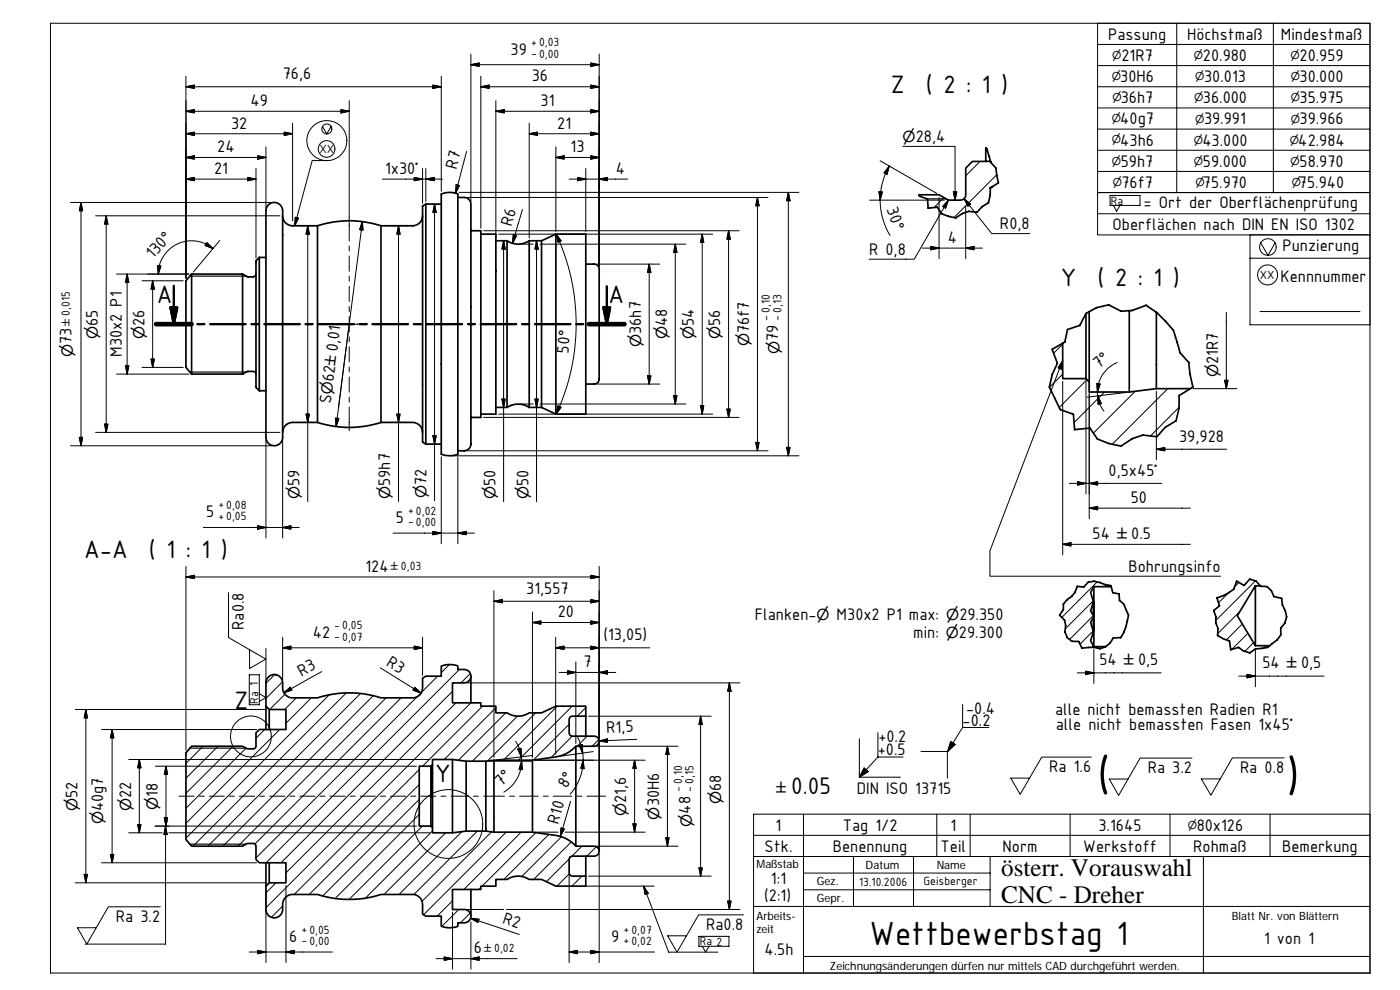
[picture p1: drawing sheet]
<svg xmlns="http://www.w3.org/2000/svg" width="420mm" height="297mm" viewBox="0 0 420 297" stroke-linecap="round" stroke-linejoin="round" font-family="sans-serif">
<g fill="none" stroke="#000" stroke-width=".51">
<path d="M132.4 58.2l2.5-.5 2.5 .5v78.1l-2.5 .5-2.5-.5zM137.4 59.2h1.9a2 2 0 0 1 2 2v72a2.04 2.04 0 0 1-2 2.1h-1.9M295.8 48.4v-4l.4 .3 1.1 3.7M297.3 48.4h-5.5l-2 2v8a1.61 1.61 0 0 1-1.6 1.6l-3.7-.1-2.7-1.5h-6l.2 .5 2.4 .8 .2 2.8 2.7-.3 1.3 1.9 2.1 .8 2.1 .5 2.1-1.3 1.9-.7 2.4 .3 1.5-1.7 1.9-1.1 .6-2.3v-2.2M297.3 48.4l1.6 2.1 .7 4.4-2.4 1.5M297.8 56l-.6 .4M77.8 77.2l-1 1.1v37.9l1 1M77.8 77.2v40M77.8 77.2h2M80.5 61.5a2.5 2.5 0 0 1 2.7-.6 2.5 2.5 0 0 1 1.6 2.3v68a2.51 2.51 0 0 1-2.5 2.5 2.51 2.51 0 0 1-2.5-2.5v-68l.1-.7zM84.8 64.7a2.96 2.96 0 0 0 3 3h7.5M95.3 67.7v59"/>
<path d="M114.3 67.7v59M126.8 64.7a2.96 2.96 0 0 1-3 3h-9.5a30.8 30.8 0 0 0-19 0M127.8 61.2l-1 .6v70.9l1 .5M127.8 61.2v72M127.8 61.2h4.6M141.3 69.2h3v56h-3M144.3 70.3h4.5v53.9h-4.5M148.8 72.2h3.4M152.2 72.2a5.9 5.9 0 0 0 6.6 0M152.2 72.2v50M158.8 72.2v50M158.8 72.2h3.7"/>
<path d="M162.5 72.2v50M166.8 70.3v53.9M166.8 70.3h9v53.9h-9M166.8 70.3l-4.3 1.9M175.8 79.2h2.5a1.52 1.52 0 0 1 1.5 1.6v32.9a1.52 1.52 0 0 1-1.5 1.5h-2.5M57.5 82.2l-1.7 2v26l1.7 2M57.5 82.2v30M57.5 82.2h15.3M72.8 82.2a3.6 3.6 0 0 0 3.6 .7l.4-.7M72.8 82.2v30M325.9 94.1v19.5M326.9 93.5l-1 .6-1.8 3.5-3.7 1.3-.8 3.7-.7 .4"/>
<path d="M326.9 93.5v21.1M338.9 93.2h.9l4.2-1.6 3 2.1M338.9 93.2l-2.5 .2-3.7-1.9-3.6 .8-2.2 1.2M338.9 93.2v24.4M347 93.7l3.6 3.6a9.7 9.7 0 0 1 2.6 5.3l.3 .8a6.7 6.7 0 0 0 2 4l1.3 1.4 .4 3.5 .8 3.8-4.1 2.6v3.7l-.9 3.8-3.3 2-2.5 2.8-4.2-.5-3.2 1.1-3.4 2.3-3.6-.8-3.4-1.4-2.3-3.3-4.6 .5-.4-4.6-3.9-1.4-3.3-6.8 .9-3.8 1.5-3.3-1.5-4.2 3.1-1.8M347 93.7v22.9M57.5 112.2h15.3M72.8 112.2a3.7 3.7 0 0 1 3.6-.7l.4 .7M77.8 117.2h2M318.9 103v10.6h7l1 1v3h12l8.1-1h10.2M95.3 126.7h-7.5a3 3 0 0 0-3 3M95.3 126.7a30.8 30.8 0 0 0 19 0"/>
<path d="M114.3 126.7h9.5a3 3 0 0 1 3 3M127.8 133.2h4.6M148.8 122.2h3.4a6.1 6.1 0 0 1 6.6 0M158.8 122.2h3.7M162.5 122.2l4.3 2M323.3 175.9l1.9 .2 1.4-1.4 1.7-.3 1.7 .4 1.6 .6 1.8 .3 .6 2.1 1.9 .4v.9a1.42 1.42 0 0 0 .9 1.8l.5 .4 .4 1a5.1 5.1 0 0 1 .3 5.2l-.7 2.2-.9 1.6-2.3 .1a5.9 5.9 0 0 1-2.3 2.6l-1.7 .6-1.8-.4-3.6 .3-.9-2a3.5 3.5 0 0 1-3.5-1.2 3.5 3.5 0 0 1-.5-3.7l-.3-1.5-1.5-1.5 1.1-1.7v-1.7l3.5-3.5zM328.3 176l-1 1.7 .8 2.8-.8 2.8 1 1.7-1 1.7 .8 2.8-.8 2.8 1 1.7h3.5M328.3 176h5.2M328.3 176v18M365.2 179.4l2.2-.8 2.9-1.8 .8-2.4 2.3 1.3 1.7-1.9 1.8 .5 1.5 1.6a3.1 3.1 0 0 1 3.5 2.2l.4 .9 2.3 .5 .3 2 .2 .6a4.7 4.7 0 0 1 .1 5.4 2.09 2.09 0 0 0-.8 2.5 5 5 0 0 1-2.6 3.1l-1.4 1.2-3.6 .4-1.7 1.2-1.9-.6-1.5-1.1-2.4 .7-.3-2.6-1.9-.6-1.7-1.1 .1-2.1-.6-1.6v-1.8l-.6-1.9 1.7-1.4zM376.8 175.8l-5.5 8.9 5.5 9h4.2M376.8 175.8h1.4"/>
<path d="M376.8 175.8v17.9M328.1 180.5v4.2M328.1 185.3v4.2M79.8 211.9v7M80.8 212.9v6M141.3 202.9v8M175.8 214.9v6M57.5 223.9h15.3a3.8 3.8 0 0 0 3.6 .7l.4-.7v-4l1-1h8v-6h-5l-1-1v-7a2.51 2.51 0 0 1 2.5-2.5 2.51 2.51 0 0 1 2.5 2.5v1.5a3 3 0 0 0 3 3h7.5a31.2 31.2 0 0 1 19 0h9.5a3 3 0 0 0 3-3v-2.9l1-.6h4.6v-3a7.2 7.2 0 0 1 5-.1v1.1h1.9a2.01 2.01 0 0 1 2 2 2.01 2.01 0 0 1-2 2h-3.5v6h8.5v1h4.5v2h3.4a6 6 0 0 0 6.6 0h3.7l4.3-2h9v3h-4.2l-.7 .6-.1 4.6 .8 .8h6.7a1.51 1.51 0 0 1 1.5 1.5 1.51 1.51 0 0 1-1.5 1.5h-5.5a9.9 9.9 0 0 1-6 3.2l-7 1h-11.6l-2.4 .3h-5.9l-4.1-.5h-6v1.5l-.5 .5h-3.5v18h3.5l.5 .5v1.5h6l4.1-.5h5.9l2.4 .3h11.6l7 1a9.6 9.6 0 0 1 6 3.2h5.5a1.49 1.49 0 0 1 1.5 1.5 1.49 1.49 0 0 1-1.5 1.5h-6.7l-.8 .7 .1 4.7 .7 .5 4.2 .1v3h-9l-4.3-2h-3.7a6 6 0 0 0-6.6 0h-3.4v2h-4.5v1h-8.5v6h3.5a2 2 0 0 1 2 2 2 2 0 0 1-2 2h-1.9v1a7.2 7.2 0 0 1-5 0v-3h-4.6l-1-.6v-2.9a3 3 0 0 0-3-3h-9.5a31.2 31.2 0 0 1-19 0h-7.5a3 3 0 0 0-3 3v1.5a2.51 2.51 0 0 1-2.5 2.5 2.51 2.51 0 0 1-2.5-2.5v-7l1-1h5v-6h-8l-1-1v-4.2l-.4-.5-.4-.1a3.4 3.4 0 0 0-3.2 .8h-15.3l-1.7-2v-26zM129.3 229.9v18M129.8 229.4v19M135.8 227.9v22M139.9 228.4v21"/>
<path d="M145.8 228.4v21M148.2 228.1v21.6M159.8 228.1v21.6M172.8 223.9v30M179.8 222.4v33M79.8 258.9v7M80.8 258.9v6M175.8 256.9v6M141.3 266.9v8"/>
</g>
<path d="M278.2 59.7h5.7M57 82.8h16.8M57 111.6h16.8M57 224.5h16.8M57 253.3h16.8" fill="none" stroke="#000" stroke-width=".36"/>
<g fill="#000" stroke="#000" stroke-width=".3">
<path d="M141.3 19.4l2.5-.5v1zM177.3 18.9l2.5 .5-2.5 .5zM55.8 40.1l2.5-.5v1zM55.8 26l2.5-.5v1zM55.8 33.4l2.5-.5v1zM102.3 32.9l2.5 .5-2.5 .5zM129.9 25.5l2.5 .5-2.5 .5zM144.3 26l2.5-.5v1zM148.8 33.4l2.5-.5v1zM158.8 40.1l2.5-.5v1zM177.3 25.5l2.5 .5-2.5 .5zM177.3 32.9l2.5 .5-2.5 .5z"/>
<path d="M55.8 53.7l2.5-.5v1zM55.8 47.2l2.5-.5v1.1zM74.3 53.2l2.5 .5-2.5 .5zM77.3 46.7l2.5 .5-2.5 .6zM85.3 39.6l2.5 .5-2.5 .5zM124.3 53.2l2.5 .5-2.5 .5zM127.8 53.7l2.5-.5v1zM136.9 55.4l1 .3-1.2 2.3zM166.8 47.2l2.5-.5v1.1zM173.3 53.2l2.5 .5-2.5 .5zM177.3 46.7l2.5 .5-2.5 .6zM177.3 39.6l2.5 .5-2.5 .5z"/>
<path d="M179.8 53.7l2.5-.5v1zM263.8 57.5l1 .1-.7 2.4zM266.9 49.8l-.7 2.5-.9-.5zM286.1 57.6h1l-.5 2.4zM24.3 60.7l.5 2.5h-1zM31.9 64.7l.5 2.5h-1zM47.3 79.7l1 .1-.8 2.4zM62.1 72.8l1.8 1.8-2.3-.9zM88.6 65.2l1 .2-1.2 2.3zM92.4 67.7l.4 2.6h-.9zM108.7 66.5l.2 2.5-1-.1zM119.6 67.7l.5 2.6h-1z"/>
<path d="M130.4 61.2l.5 2.6h-1zM151.1 72.2l.5 2.5h-1zM154 70.5l1 .2-1.2 2.3zM161 72.2l.5 2.5h-1zM166.9 70.2l1.5 2.1-.9 .4zM202.7 73.3l.5 2.4h-1zM210.7 70.3l.5 2.4h-1zM218.7 69.2l.5 2.6h-1zM227.3 59.2l.5 2.5h-1zM236.6 57.7l.5 2.5h-1zM279.3 73.9l2.5 .5-2.5 .6zM284.6 60l-.8 2.5-.9-.5z"/>
<path d="M289.3 59.6l2 1.7-.8 .6zM289.8 74.4l2.5-.5v1.1zM38.2 82.2l.5 2.5h-1zM45.8 84.2l.5 2.5h-1zM194.8 79.2l.5 2.5h-1zM37.7 109.7h1l-.5 2.5zM45.3 107.7h1l-.5 2.5zM150.6 119.7h1l-.5 2.5zM160.5 119.7h1l-.5 2.5zM194.3 112.8h1l-.5 2.4zM202.2 118.7h1l-.5 2.5zM318.9 108.2l-.4 2.5-.9-.3z"/>
<path d="M329.2 115.1l1 .1-.8 2.4zM367.5 114.1h1l-.5 2.5zM23.8 131.2h1l-.5 2.6zM31.4 127.3h1l-.5 2.4zM91.9 124.2h.9l-.4 2.5zM100.7 125.5l1 .1-.8 2.4zM119.1 124.2h1l-.5 2.5zM129.9 130.7h1l-.5 2.5zM167.5 121.8l.9 .4-1.5 2.1zM210.2 121.7h1l-.5 2.5zM218.2 122.7h1l-.5 2.5zM226.8 132.7h1l-.5 2.6z"/>
<path d="M236.1 134.2h1l-.5 2.6zM329.4 118.8l1.1 2.3-.9 .2zM347 134.8l2.6-.5v1zM77.3 157.8l2.5 .5-2.5 .5zM84.8 158.3l2.5-.5v1zM137.4 160l2.5-.6v1zM323.4 144.5l2.5 .5-2.5 .5zM326.9 152.5l2.5-.5v1zM326.9 145l2.5-.5v1zM55.8 173.1l2.5-.5v1zM129.9 159.4l2.5 .6-2.5 .4zM148.2 180.4l2.6-.5v1z"/>
<path d="M177.3 172.6l2.5 .5-2.5 .5zM318.9 163.3l2.5-.5v1zM84.8 194.4l2.5-.5v1zM124.3 193.9l2.5 .5-2.5 .5zM159.8 186.8l2.5-.5v1zM166.8 194.4l2.5-.5v1zM177.3 186.3l2.5 .5-2.5 .5zM177.3 193.9l2.5 .5-2.5 .5zM177.3 179.9l2.5 .5-2.5 .5zM25.8 212.9l.4 2.5h-.9zM85.2 207.8l1.9-1.6 .5 .9zM124.5 206.2l1.9 1.8-2.4-.9z"/>
<path d="M170.3 201.3l2.5 .5-2.5 .5zM179.8 201.8l2.5-.5v1zM210.3 214.9l.5 2.5h-1zM218.9 204.9l.5 2.5h-1zM325.8 201.4l2.5 .5-2.5 .5zM374.3 202.4l2.5 .5-2.5 .5zM33.6 218.9l.6 2.5h-1.1zM41.8 227.9l.5 2.5h-1zM49.8 229.9l.5 2.5h-1zM155.4 224.7l1-.2 .1 2.6zM156.6 228.4l.1 2.5-.9-.1zM173.8 223.6l1-.2 .1 2.6z"/>
<path d="M175 228.1l.3 2.5-1-.1zM179.8 222.3l2.5-.6v1zM190.4 228.1l.5 2.5h-1zM200.3 223.9l.5 2.5h-1zM259.3 230.4l1.3 1.1-2.7 1.7zM285.3 222.5l1.3 .9-2.2 2.1zM33.1 256.4h1.1l-.6 2.5zM41.3 247.4h1l-.5 2.5zM49.3 245.4h1l-.5 2.5zM49.7 247.9l.5 2.5h-1zM168.4 248.4l1 .3-1.2 2.3zM189.9 247.2h1l-.5 2.5z"/>
<path d="M199.8 251.4h1l-.5 2.5zM25.3 262.4h.9l-.4 2.5zM141.2 275.5l2.6 .3-.4 1zM193.2 265.9l1.3 2.1-.9 .4zM209.8 260.4h1l-.5 2.5zM218.4 270.4h1l-.5 2.5zM77.3 285.2l2.5 .4-2.5 .6zM85.8 285.6l2.5-.4v1zM133.3 287.1l2.5 .5-2.5 .5zM141.3 287.6l2.5-.5v1zM170.8 285.6l2.5-.4v1zM177.3 285.2l2.5 .4-2.5 .6z"/>
</g>
<g fill="none" stroke="#000" stroke-width=".3">
<path d="M15.1 7h396.1v285h-396.1zM141.3 19.4l2.5-.5v1zM141.3 19.4h38.5M141.3 16.2v44.3M177.3 18.9l2.5 .5-2.5 .5zM179.8 16.2v63.7M329.4 7h81.8v50.8h-81.8zM329.4 19.7h81.8M329.4 13.3h81.8M353.2 7v50.8M382.2 7v50.8M55.8 26l2.5-.5v1z"/>
<path d="M55.8 33.4l2.5-.5v1zM55.8 26h76.6M55.8 22.9v60.5M55.8 33.4h49M85.3 39.6l2.5 .5-2.5 .5zM87.8 37v29.2M96.8 38l1.3 2.2 1.3-2.2M102.3 32.9l2.5 .5-2.5 .5zM104.8 30.2v42.1M129.9 25.5l2.5 .5-2.5 .5zM132.4 22.9v34.5M144.3 26l2.5-.5v1z"/>
<path d="M144.3 26h35.5M144.3 22.9v45.6M148.8 33.4l2.5-.5v1zM148.8 33.4h31M148.8 30.2v41.2M158.8 37v34.4M177.3 25.5l2.5 .5-2.5 .5zM177.3 39.6l2.5 .5-2.5 .5zM177.3 32.9l2.5 .5-2.5 .5zM329.4 26h81.8M329.4 32.4h81.8M329.4 38.7h81.8"/>
<path d="M55.8 53.7l2.5-.5v1zM55.8 40.1l2.5-.5v1zM55.8 47.2l2.5-.5v1.1zM55.8 53.7h21M55.8 40.1h32M55.8 47.2h24M74.3 53.2l2.5 .5-2.5 .5zM76.8 50.6v26.8M77.3 46.7l2.5 .5-2.5 .6zM79.8 44.1v18.4M98.3 48.2h-4.6l-5.3 19.5M114.7 53.7h18.1"/>
<path d="M124.3 53.2l2.5 .5-2.5 .5zM126.8 50.6v10.4M127.8 53.7l2.5-.5v1zM127.8 50.6v9.9M135.6 57.7h.7M136.9 55.4l1 .3-1.2 2.3zM137.8 57.7h102M140 45.4l-3.3 12.6M140.1 59.2h90.4M158.8 40.1l2.5-.5v1zM158.8 40.1h21M166.8 47.2l2.5-.5v1.1z"/>
<path d="M166.8 47.2h13M166.8 44.1v25.3M170.8 53.7h17.6M173.3 53.2l2.5 .5-2.5 .5zM175.8 50.6v18.8M177.3 46.7l2.5 .5-2.5 .6zM179.8 53.7l2.5-.5v1zM227.3 59.2l.5 2.5h-1zM227.3 59.2v76.1M236.6 57.7l.5 2.5h-1zM236.6 57.7v79.1M263.8 57.5l1 .1-.7 2.4z"/>
<path d="M264.1 48.2l17 9.8M266.9 49.8l-.7 2.5-.9-.5zM266.9 49.8a20.3 20.3 0 0 0 .2 20.9M270.9 43.9h15.7v16.1M281.8 59.2v18.4M283.3 59.3l-3 3M286.1 57.6h1l-.5 2.4zM289.3 59.6l2 1.7-.8 .6zM289.3 59.6l8.3 10.5h11.4M289.8 59.2v.1M294.1 48.4l-4.3 4.3M299.1 52.5l-12.8 12.8"/>
<path d="M329.4 57.8h81.8v12.7h-81.8zM329.4 45.1h81.8M329.4 51.4h81.8M333.2 58.7h8.9v2.9h-8.9zM21.1 60.7h60.4M24.3 60.7l.5 2.5h-1zM24.3 60.7v73.1M28.7 64.7h55.3M31.9 64.7l.5 2.5h-1zM31.9 64.7v65M47.3 79.7l1 .1-.8 2.4zM62.1 72.8l1.8 1.8-2.3-.9z"/>
<path d="M63.9 74.6a10 10 0 0 0-6.5-2.4 10.1 10.1 0 0 0-9.6 7.6l-.3 2.4M65.9 72.2l-7.9 9.4M88.6 65.2l1 .2-1.2 2.3zM89.5 67.7h5M92.4 67.7l.4 2.6h-.9zM92.4 67.7v82.8M104.8 73.8v1.5M104.8 76.8v4.6M108.7 66.5l.2 2.5-1-.1zM108.7 66.5l-7.1 55.9M115.2 67.7h7.6M119.6 67.7l.5 2.6h-1z"/>
<path d="M119.6 67.7v82.8M130.4 61.2l.5 2.6h-1zM130.4 61.2v89M145.1 69.2h76.7M149.6 70.3h17.4M151.1 72.2l.5 2.5h-1zM151.1 72.2v78.3M154 70.5l1 .2-1.2 2.3zM156.3 73.3h3.7M156.8 62.9l-3 10.1M161 72.2l.5 2.5h-1zM161 72.2v78.3"/>
<path d="M162 73.3h43.8M166.9 70.2l1.5 2.1-.9 .4zM166.9 70.2a63.8 63.8 0 0 1 0 54.1M168 70.3h45.9M179.1 79.2h18.9M194.8 79.2l.5 2.5h-1zM194.8 79.2v36M202.7 73.3l.5 2.4h-1zM202.7 73.3v47.9M210.7 70.3l.5 2.4h-1zM210.7 70.3v53.9M218.7 69.2l.5 2.6h-1z"/>
<path d="M218.7 69.2v56M261 60h22.5M276.8 74.4h18M279.3 73.9l2.5 .5-2.5 .6zM284.6 60l-.8 2.5-.9-.5zM284.6 60l-10.2 17.8h-13.6M289.8 74.4l2.5-.5v1.1zM289.8 61.9v15.7M329.4 64.1h81.8M334.1 61.6l1 1.8 1-1.8M375.1 77.5h36.1M378.4 72.9l2.1 3.7 2.2-3.7"/>
<path d="M411.2 70.5h-36.1v27h36.1M35 82.2h21.7M38.2 82.2l.5 2.5h-1zM38.2 82.2v30M42.6 84.2h12.4M45.8 84.2l.5 2.5h-1zM45.8 84.2v26M104.7 98l-3.8 30M104.8 82.9v1.5M104.8 85.9v4.5M104.8 92v1.5M104.8 95v4.5"/>
<path d="M104.9 97.3h4.5M368 93.7v22.9M378.2 93.5h29.9M35 112.2h21.7M37.7 109.7h1l-.5 2.5zM42.6 110.2h12.4M45.3 107.7h1l-.5 2.5zM104.8 101v1.5M104.8 104v4.6M104.8 110.1v1.5M104.8 113.1v4.6M104.8 119.2v1.5"/>
<path d="M150.6 119.7h1l-.5 2.5zM160.5 119.7h1l-.5 2.5zM179.1 115.2h18.9M194.3 112.8h1l-.5 2.4zM202.2 118.7h1l-.5 2.5zM318.9 108.2l-.4 2.5-.9-.3zM318.9 108.2l-21.8 57.1v7.6h69.2M318.9 112.2l-4 4M318.9 103.3l-2.7 2.7M318.9 114.4v52.1M325.9 114.4v33.8M326.2 113.9l-8.3 8.4"/>
<path d="M326.9 115.4v40.2M329.2 115.1l1 .1-.8 2.4zM329.4 118.8l1.1 2.3-.9 .2zM331.5 117.6l-9.1 9.2M335.3 108.8a9.8 9.8 0 0 0-5.6 6.3 9.3 9.3 0 0 0 1.6 8.3M338.1 117.7l-11.8 1.5M340.7 117.4l-12.6 12.6M347 117.4v20.6M350.5 116.6l-16.7 16.7M358 116.6h13.2M367.5 114.1h1l-.5 2.5zM21.1 133.8h60.4"/>
<path d="M23.8 131.2h1l-.5 2.6zM28.7 129.7h55.3M31.4 127.3h1l-.5 2.4zM79.8 132.1v29.3M84.8 132.1v29.3M89.2 126.7h5.3M91.9 124.2h.9l-.4 2.5zM100.7 125.5l1 .1-.8 2.4zM104.8 122.2v7M115.2 126.7h7.6M119.1 124.2h1l-.5 2.5zM129.9 130.7h1l-.5 2.5z"/>
<path d="M132.4 137.1v26M135.6 136.8h104.2M137.4 137.1v26M140.1 135.3h90.4M145.1 125.2h76.7M149.6 124.2h17.4M156.3 121.2h3.7M162 121.2h43.8M167.5 121.8l.9 .4-1.5 2.1zM168 124.2h45.9M210.2 121.7h1l-.5 2.5zM218.2 122.7h1l-.5 2.5z"/>
<path d="M226.8 132.7h1l-.5 2.6zM236.1 134.2h1l-.5 2.6zM347 134.8l2.6-.5v1zM347 134.8h21.2M353.9 122.2l-8.6 8.6M61 158.3h28.8M77.3 157.8l2.5 .5-2.5 .5zM84.8 158.3l2.5-.5v1zM118 160h24.4M129.9 159.4l2.5 .6-2.5 .4zM137.4 160l2.5-.6v1zM320.9 145h27.8"/>
<path d="M323.4 144.5l2.5 .5-2.5 .5zM326.9 152.5l2.5-.5v1zM326.9 145l2.5-.5v1zM326.9 152.5h30.3M55.8 173.1l2.5-.5v1zM55.8 169.9v55.2M55.8 173.1h124M68.6 177.8v13.5l11.2 6.5-4.9 2.8v-5.7M148.2 177.2v50.1M177.3 172.6l2.5 .5-2.5 .5zM177.3 179.9l2.5 .5-2.5 .5zM179.8 169.9v51.7"/>
<path d="M318.9 163.3l2.5-.5v1zM318.9 163.3h38.3M323.5 175.9l-.3 .3M329.3 174.6l-10.6 10.6M332.8 175.6l-.4 .4M368.7 177.9l-3 3M371.8 174.8l-1.3 1.3M376.8 174.3l-11.9 11.9M79.8 194.6v10.3M84.8 194.4l2.5-.5v1zM84.8 191.2v12.9M84.8 194.4h42"/>
<path d="M124.3 193.9l2.5 .5-2.5 .5zM126.8 191.2v11.4M134.8 199.4l-2.4 2.4M148.2 180.4l2.6-.5v1zM148.2 180.4h31.6M159.8 186.8l2.5-.5v1zM159.8 186.8h20M159.8 183.6v43.7M166.8 194.4l2.5-.5v1zM166.8 194.4h28.2M166.8 191.2v35.1M172.8 198.6v24.5"/>
<path d="M177.3 186.3l2.5 .5-2.5 .5zM177.3 193.9l2.5 .5-2.5 .5zM328.1 189.3l-4 4M328.1 180.3l-8.4 8.4M328.1 193.7l-.5 .5M328.1 184.7l-7.1 7.2M328.3 194.8v10.3M372.2 183.4l-6.8 6.7M372.8 187.2l-4.7 4.8M374.5 190l-4.8 4.8M376.2 192.8l-2.6 2.7M376.8 194.6v11.4"/>
<path d="M379.8 193.7l-.8 .8M22.6 212.9h57.4M25.8 212.9l.4 2.5h-.9zM25.8 212.9v52M30.5 218.9h46.5M33.6 218.9l.6 2.5h-1.1zM33.6 218.9v40M74.8 202.5h3v9h-3zM77.8 208.2l2 1.1-2 1.2M79.4 218.9l-2.6 2.6M82.4 202.4l-2.6 2.6M83.9 218.9l-28.1 28.1"/>
<path d="M84.7 204.6l-4.9 4.9M85.2 207.8l1.9-1.6 .5 .9zM85.5 208.3l-4.5 4.6M88.9 209.4l-3.5 3.5M93.4 209.4l-7.6 7.6M96.6 201.5l-11.4 6.3M98.8 208.5l-43 43M103.9 207.9l-46 46M108.2 208.1l-45.8 45.8M112 208.7l-45.1 45.2M114.2 200.4l12.2 7.6M115.9 209.4l-44.5 44.5"/>
<path d="M120.4 209.4l-43.9 43.9M124.5 206.2l1.9 1.8-2.4-.9zM125.3 209l-48.5 48.4M131.3 202.9l-4.9 5M135.8 207.4l-51.5 51.5M136.9 210.9l-51.1 51M137.9 200.9l-58 58M140.1 204.9h82M141.1 202.1l-2.8 2.8M141.3 210.9l-61.5 61.5M144.8 211.9l-18 18M148.8 212.4l-15.5 15.5"/>
<path d="M151.8 213.9l-14.2 14.2M155.3 214.8l-13.5 13.6M160.8 213.9l-14.5 14.4M167.3 211.9l-16.2 16.2M167.8 201.8h17M170.3 201.3l2.5 .5-2.5 .5zM170.8 217.3l-10.7 10.7M171.7 211.9l-16.1 16.2M175.8 212.3l-2.6 2.6M176.6 214.9h36.8M179.8 201.8l2.5-.5v1zM210.3 214.9l.5 2.5h-1z"/>
<path d="M210.3 214.9v48M218.9 204.9l.5 2.5h-1zM218.9 204.9v68M263.5 219.8v7.3M288.9 218.3h7.8M288.9 211.4v6.9M288.9 218.3l-4.3 6.9M323.3 201.9h25.2M325.8 201.4l2.5 .5-2.5 .5zM371.8 202.9h25.6M374.3 202.4l2.5 .5-2.5 .5zM38.6 227.9h90.4"/>
<path d="M41.8 227.9l.5 2.5h-1zM41.8 227.9v22M46.6 229.9h78.4M49.8 229.9l.5 2.5h-1zM49.8 229.9v18M53.7 238.9h4.6M59.8 238.9h1.5M61 223.9l-5.2 5.1M62.8 238.9h4.5M65.5 223.9l-9.7 9.6M68.8 238.9h1.5M70 223.9l-14.2 14.1"/>
<path d="M71.9 238.9h4.5M73.8 224.5l-18 18M77.9 238.9h1.5M80.9 238.9h4.6M87 238.9h1.5M90 238.9h4.5M96 238.9h1.5M99 238.9h4.6M105.1 238.9h1.5M108.1 238.9h4.6M114.2 238.9h1.5M117.2 238.9h4.6"/>
<path d="M123.2 238.9h1.5M125.8 239.9l-28.9 28.9M125.8 235.4l-33 33M125.8 230.9l-37.5 37.5M126.2 238.9h4.6M132.3 238.9h1.5M135.3 238.9h5.3M142.1 238.9h1.5M145.1 238.9h6.3M146.6 228.4h13.1M152.9 238.9h1.5M154.8 222.4a10.7 10.7 0 0 1 .3 11.4l-2 2.5-1.9 1.4"/>
<path d="M155.4 224.7l1-.2 .1 2.6zM155.9 238.9h5.6M156.6 228.4l.1 2.5-.9-.1zM159.6 226.7l-10.5 1.3M160.6 228.1h33M163 238.9h1.5M166 238.9h5.7M171.7 220.9l-6.4 6.4M173.1 238.9h1.5M173.4 221.2a15.1 15.1 0 0 1-2.3 17.1M173.8 223.6l1-.2 .1 2.6zM175 228.1l.3 2.5-1-.1z"/>
<path d="M176.2 238.9h5.5M176.2 220.9l-3 3M178 225.5l-10.5 1.5M179.1 223.9h24.4M179.7 221.9l-2 2M179.8 222.3l2.5-.6v1zM190.4 228.1l.5 2.5h-1zM190.4 228.1v21.6M191.1 221.8l-11.3 .5M200.3 223.9l.5 2.5h-1zM200.3 223.9v30M257.9 233.2h12.3"/>
<path d="M257.9 221.6v11.6M259.3 230.4l1.3 1.1-2.7 1.7zM263.5 227.1h7.5M263.5 227.1l-5.6 6.1M276.4 225.5h7.9v8M285.3 222.5l1.3 .9-2.2 2.1zM327.5 227.2h-14.9l-6.4 11.1-2.9-4.8h5.7M357.7 227.5h-15.5l-6.5 11.2-2.8-5h5.6M385.4 227.4h-15.5l-6.5 11.2-2.9-4.9h5.7M30.5 258.9h46.5M33.1 256.4h1.1l-.6 2.5zM38.6 249.9h10.1"/>
<path d="M41.3 247.4h1l-.5 2.5zM46.5 247.9h78.5M49.3 245.4h1l-.5 2.5zM49.7 247.9l.5 2.5h-1zM49.7 247.9v35.4h-24.2M50.7 249.9h78.3M125.8 244.3l-25.2 25.3M126.8 247.9l-22 22M129.8 249.3l-20.1 20.2M133.7 249.9l-18.5 18.5M138.6 249.6l-18.9 18.8M143.2 249.4l-19 19"/>
<path d="M147.5 249.6l-20.8 20.8M151.9 249.7l-24.8 24.8M156.4 249.7l-17.2 17.2M160.6 249.7h6.9M160.8 249.8l-16.1 16.1M164.7 250.4l-13.5 13.5M168.4 248.4l1 .3-1.2 2.3zM168.5 251.1l-11.9 11.9M169.6 249.7h24M170.9 257.7l-6.9 6.9M171.2 240.4l-3 10.6M171.4 252.6l-11.2 11.3"/>
<path d="M174.7 253.9l-3.1 3M179 254.1l-2.9 2.8M179.1 253.9h24.4M179.8 256.2v32.6M189.9 247.2h1l-.5 2.5zM199.8 251.4h1l-.5 2.5zM226.2 244.3h185v12.7h-185zM226.2 250.6h185M241.1 244.3v47.7M256.1 257v15M274.2 257v15M281.1 244.3v12.7"/>
<path d="M291.2 244.3v12.7M297.1 257v15M321.2 244.3v12.7M351.1 244.3v12.7M361.2 257v35M381.2 244.3v12.7M411.2 257h-185v35M22.6 264.9h57.4M25.3 262.4h.9l-.4 2.5zM48.1 272.1h-15.6l-6.5 11.2-2.8-4.9h5.7M79.8 266.7v22.1M82.8 264.9l-3 3"/>
<path d="M84.8 271.9l-3.3 3.3M85.8 265.7v23.1M135.8 270.3l-4.6 4.6M135.8 273.7v17.1M137.4 277.6l-.4 .4M137.7 272.9l-5.1 5M140.1 272.9h11M141.1 274l-2.9 2.9M141.2 275.5l2.6 .3-.4 1zM141.2 275.5l14.6 4.9M141.3 276.6v14.2M144.3 266.3l-.6 .6"/>
<path d="M152 272.9h70.1M170.8 262.7v26.1M170.9 262.1l-3.8 3.8M174.6 262.9l-2.9 3M175.8 265.9h20.6M176.6 262.9h36.8M193.2 265.9l1.3 2.1-.9 .4zM193.2 265.9l7.5 19.8h14.7M209.8 260.4h1l-.5 2.5zM218.4 270.4h1l-.5 2.5zM223.1 274.5h-13.4l-6.5 11.2-2.8-4.9h5.6M226.2 272h184.9"/>
<path d="M241.1 267h56M241.1 262h56M74.8 285.6h24.9M77.3 285.2l2.5 .4-2.5 .6zM85.8 285.6l2.5-.4v1zM130.8 287.6h24.4M133.3 287.1l2.5 .5-2.5 .5zM141.3 287.6l2.5-.5v1zM170.8 285.6l2.5-.4v1zM170.8 285.6h25.6M177.3 285.2l2.5 .4-2.5 .6zM209.8 280.9h9v3h-9z"/>
<path d="M210.8 283.9l1 1.8 1-1.8M241.1 287h170.1"/>
<circle cx="98.1" cy="38.7" r="1.48"/>
<circle cx="98" cy="44.7" r="2.49"/>
<circle cx="98.1" cy="42.2" r="6"/>
<circle cx="380.5" cy="74.1" r="2.5"/>
<circle cx="380.4" cy="82.5" r="3"/>
<circle cx="75.3" cy="221" r="6.1"/>
<circle cx="134.6" cy="247.2" r="10.3"/>
</g>
<g fill="none" stroke="#000" stroke-width=".71">
<path d="M46.9 97.3h10.6M51.2 92.2h2l-1 5.1zM52.2 85.7v11.6M59.2 97.3h2.1M63.1 97.3h10.6M75.5 97.3h2.1M79.3 97.3h10.7M91.7 97.3h2.1M95.6 97.3h10.6M108 97.3h2.1M111.8 97.3h10.6M124.2 97.3h2.1"/>
<path d="M128 97.3h10.7M140.5 97.3h2M144.3 97.3h10.6M156.7 97.3h2.1M160.5 97.3h10.7M172.9 97.3h2.1M176.8 97.3h10.6M181.1 92.2h2l-1 5.1zM182.1 85.9v11.4"/>
</g>
<path d="M46.9 97.3h10.6M176.8 97.3h10.6" fill="none" stroke="#000" stroke-width="1.4"/>
<path d="M51.2 92.2h2l-1 5.1zM181.1 92.2h2l-1 5.1z" fill="#000" stroke="#000" stroke-width=".71"/>
<g font-size="15.5">
<text x="329.3" y="237.4">(</text>
<text x="386" y="237.6">)</text>
</g>
<text font-size="10.8" x="260.9" y="283.4">Wettbewerbstag 1</text>
<g font-size="8.1">
<text x="267.3" y="28">Z</text>
<text x="277.9" y="28">( 2 : 1 )</text>
<text x="318.4" y="85.7">Y</text>
<text x="329.4" y="85.7">( 2 : 1 )</text>
<text x="47.1" y="91">A</text>
<text x="182.6" y="90.8">A</text>
<text x="25.3" y="167.4">A-A</text>
<text x="44.7" y="167.4">( 1 : 1 )</text>
<text x="70.4" y="212.8">Z</text>
<text x="130.6" y="234.6">Y</text>
</g>
<text font-size="7.7" x="237.5" y="238.3">0.05</text>
<g font-size="7.5">
<text x="300.4" y="262.9">österr. Vorauswahl</text>
<text x="300.4" y="270.8">CNC - Dreher</text>
</g>
<g font-size="5.4">
<text x="332.5" y="11.9">Passung</text>
<text x="356.3" y="11.9">Höchstmaß</text>
<text x="384.4" y="11.9">Mindestmaß</text>
<text x="153.3" y="16.4">39</text>
<text x="84.8" y="23.7">76,6</text>
<text x="336.5" y="18.3">21R7</text>
<text x="361" y="18.3">20.980</text>
<text x="390" y="18.3">20.959</text>
<text x="159.6" y="24.4">36</text>
<text x="336.2" y="24.6">30H6</text>
<text x="361.3" y="24.6">30.013</text>
<text x="390" y="24.6">30.000</text>
<text x="75.2" y="31.8">49</text>
<text x="162.2" y="31.8">31</text>
<text x="336.4" y="31">36h7</text>
<text x="361" y="31">36.000</text>
<text x="390" y="31">35.975</text>
<text x="69.4" y="38.6">32</text>
<text x="167.2" y="38.6">21</text>
<text x="336.2" y="37.3">40g7</text>
<text x="361.3" y="37.3">39.991</text>
<text x="390" y="37.3">39.966</text>
<text x="65.2" y="45.7">24</text>
<text x="171.2" y="45.7">13</text>
<text x="274.8" y="42.6">28,4</text>
<text x="336.2" y="43.7">43h6</text>
<text x="360.8" y="43.7">43.000</text>
<text x="389.6" y="43.7">42.984</text>
<text x="64.2" y="52.2">21</text>
<text x="115.6" y="52.2">1x30</text>
<text x="137" y="50.9" transform="rotate(-75 137 50.9)">R7</text>
<text x="184.8" y="52.2">4</text>
<text x="336.4" y="50">59h7</text>
<text x="361" y="50">59.000</text>
<text x="390" y="50">58.970</text>
<text x="336.5" y="56.4">76f7</text>
<text x="361" y="56.4">75.970</text>
<text x="389.8" y="56.4">75.940</text>
<text x="266.1" y="62.8" transform="rotate(71 266.1 62.8)">30°</text>
<text x="343.2" y="62.4">= Ort der Oberflächenprüfung</text>
<text x="153.6" y="68.2" transform="rotate(-74 153.6 68.2)">R6</text>
<text x="300.1" y="68.8">R0,8</text>
<text x="333.9" y="69.1">Oberflächen nach DIN EN ISO 1302</text>
<text x="46" y="77.7" transform="rotate(-48 46 77.7)">130°</text>
<text x="260.8" y="76.5">R 0,8</text>
<text x="284.4" y="72.9">4</text>
<text x="384.9" y="75.5">Punzierung</text>
<text x="384.3" y="84.5">Kennnummer</text>
<text x="29.4" y="97.7" transform="rotate(-90 29.4 97.7)">65</text>
<text x="43.3" y="97.7" transform="rotate(-90 43.3 97.7)">26</text>
<text x="192.4" y="100.2" transform="rotate(-90 192.4 100.2)">36h7</text>
<text x="200.2" y="97.9" transform="rotate(-90 200.2 97.9)">48</text>
<text x="208.2" y="97.9" transform="rotate(-90 208.2 97.9)">54</text>
<text x="216.2" y="97.7" transform="rotate(-90 216.2 97.7)">56</text>
<text x="224.8" y="100" transform="rotate(-90 224.8 100)">76f7</text>
<text x="21.5" y="103.3" transform="rotate(-90 21.5 103.3)">73</text>
<text x="36.6" y="107.1" transform="rotate(-90 36.6 107.1)">M30x2 P1</text>
<text x="101.3" y="105.6" transform="rotate(-83 101.3 105.6)">0,01</text>
<text x="170.7" y="106.1" transform="rotate(-85 170.7 106.1)">50°</text>
<text x="233.5" y="102.4" transform="rotate(-90 233.5 102.4)">79</text>
<text x="329.8" y="110.7" transform="rotate(-41 329.8 110.7)">7°</text>
<text x="365.6" y="109.2" transform="rotate(-90 365.6 109.2)">21R7</text>
<text x="100.1" y="114.6" transform="rotate(-83 100.1 114.6)">62</text>
<text x="99.2" y="121.3" transform="rotate(-83 99.2 121.3)">S</text>
<text x="353.9" y="132.5">39,928</text>
<text x="332.7" y="142.7">0,5x45</text>
<text x="89.9" y="145.8" transform="rotate(-90 89.9 145.8)">59</text>
<text x="117.1" y="145.8" transform="rotate(-90 117.1 145.8)">59h7</text>
<text x="128" y="145.5" transform="rotate(-90 128 145.5)">72</text>
<text x="148.7" y="145.8" transform="rotate(-90 148.7 145.8)">50</text>
<text x="158.6" y="145.8" transform="rotate(-90 158.6 145.8)">50</text>
<text x="61.8" y="155.2">5</text>
<text x="339.4" y="150.9">50</text>
<text x="118.8" y="156.9">5</text>
<text x="327.9" y="161.7">54</text>
<text x="339.5" y="161.7">0.5</text>
<text x="109.7" y="171.5">124</text>
<text x="338.7" y="171.6">Bohrungsinfo</text>
<text x="157.9" y="178.1">31,557</text>
<text x="167.4" y="185.2">20</text>
<text x="226.6" y="186">Flanken-</text>
<text x="251.1" y="186">M30x2 P1 max:</text>
<text x="287.9" y="186">29.350</text>
<text x="73.2" y="189" transform="rotate(-90 73.2 189)">Ra0.8</text>
<text x="93.8" y="191.3">42</text>
<text x="274.1" y="191.3">min:</text>
<text x="287.8" y="191.3">29.300</text>
<text x="181.1" y="192.1">(13,05)</text>
<text x="90.5" y="203" transform="rotate(-29 90.5 203)">R3</text>
<text x="115.7" y="199.5" transform="rotate(32 115.7 199.5)">R3</text>
<text x="175.1" y="200.2">7</text>
<text x="330" y="199.6">54</text>
<text x="341.6" y="199.6">0,5</text>
<text x="378.9" y="200.6">54</text>
<text x="390.5" y="200.6">0,5</text>
<text x="289.9" y="214.2">-0.4</text>
<text x="316.6" y="214.5">alle nicht bemassten Radien R1</text>
<text x="182" y="219.9" transform="rotate(-2 182 219.9)">R1,5</text>
<text x="288.9" y="217.7">-0.2</text>
<text x="316.8" y="219">alle nicht bemassten Fasen 1x45</text>
<text x="263.5" y="226.7">+0.5</text>
<text x="263.6" y="222.7">+0.2</text>
<text x="314.9" y="231.7">Ra 1.6</text>
<text x="344.5" y="232">Ra 3.2</text>
<text x="372.1" y="231.9">Ra 0.8</text>
<text x="23.3" y="239.4" transform="rotate(-90 23.3 239.4)">52</text>
<text x="39.4" y="239.4" transform="rotate(-90 39.4 239.4)">22</text>
<text x="47.4" y="239" transform="rotate(-90 47.4 239)">18</text>
<text x="150.6" y="236" transform="rotate(-47 150.6 236)">7°</text>
<text x="170.1" y="236.8" transform="rotate(-59 170.1 236.8)">8°</text>
<text x="216.4" y="237.4" transform="rotate(-90 216.4 237.4)">68</text>
<text x="257.2" y="238.3">DIN ISO 13715</text>
<text x="31" y="243.4" transform="rotate(-90 31 243.4)">40g7</text>
<text x="188" y="240.8" transform="rotate(-90 188 240.8)">21,6</text>
<text x="197.9" y="242" transform="rotate(-90 197.9 242)">30H6</text>
<text x="207.2" y="244.2" transform="rotate(-90 207.2 244.2)">48</text>
<text x="167.5" y="247.5" transform="rotate(-74 167.5 247.5)">R10</text>
<text x="232.8" y="249.2">1</text>
<text x="252.9" y="249.2">Tag 1/2</text>
<text x="285.3" y="249.2">1</text>
<text x="329.7" y="249.2">3.1645</text>
<text x="359.1" y="249.2">80x126</text>
<text x="229.4" y="255.5">Stk.</text>
<text x="249.9" y="255.5">Benennung</text>
<text x="282.3" y="255.5">Teil</text>
<text x="300.9" y="255.5">Norm</text>
<text x="325.1" y="255.5">Werkstoff</text>
<text x="358.1" y="255.5">Rohmaß</text>
<text x="384.8" y="255.5">Bemerkung</text>
<text x="231.4" y="265.4">1:1</text>
<text x="229.4" y="270.2">(2:1)</text>
<text x="34.8" y="276.6">Ra 3.2</text>
<text x="150.6" y="276.9" transform="rotate(18 150.6 276.9)">R2</text>
<text x="211.9" y="279">Ra0.8</text>
<text x="86.8" y="282.6">6</text>
<text x="142.2" y="286">6</text>
<text x="183.5" y="282.6">9</text>
<text x="229.4" y="286.5">4.5h</text>
<text x="379.4" y="283.1">1 von 1</text>
</g>
<g font-size="4.6">
<text x="270.9" y="42.6">⌀</text>
<text x="124.7" y="52.2">°</text>
<text x="29.4" y="101.7" transform="rotate(-90 29.4 101.7)">⌀</text>
<text x="43.3" y="101.7" transform="rotate(-90 43.3 101.7)">⌀</text>
<text x="200.2" y="101.9" transform="rotate(-90 200.2 101.9)">⌀</text>
<text x="208.2" y="101.9" transform="rotate(-90 208.2 101.9)">⌀</text>
<text x="216.2" y="101.7" transform="rotate(-90 216.2 101.7)">⌀</text>
<text x="21.9" y="107.2" transform="rotate(-90 21.9 107.2)">⌀</text>
<text x="192.4" y="104.1" transform="rotate(-90 192.4 104.1)">⌀</text>
<text x="224.8" y="103.9" transform="rotate(-90 224.8 103.9)">⌀</text>
<text x="233.9" y="106.3" transform="rotate(-90 233.9 106.3)">⌀</text>
<text x="100.7" y="109.7" transform="rotate(-83 100.7 109.7)">±</text>
<text x="365.6" y="113.1" transform="rotate(-90 365.6 113.1)">⌀</text>
<text x="99.6" y="118.5" transform="rotate(-83 99.6 118.5)">⌀</text>
<text x="346.5" y="142.7">°</text>
<text x="89.9" y="149.7" transform="rotate(-90 89.9 149.7)">⌀</text>
<text x="117.1" y="149.7" transform="rotate(-90 117.1 149.7)">⌀</text>
<text x="128" y="149.4" transform="rotate(-90 128 149.4)">⌀</text>
<text x="148.7" y="149.7" transform="rotate(-90 148.7 149.7)">⌀</text>
<text x="158.6" y="149.7" transform="rotate(-90 158.6 149.7)">⌀</text>
<text x="335.3" y="161.7">±</text>
<text x="245.1" y="186">⌀</text>
<text x="284" y="186">⌀</text>
<text x="283.9" y="191.3">⌀</text>
<text x="337.3" y="199.6">±</text>
<text x="386.2" y="200.6">±</text>
<text x="387.1" y="219">°</text>
<text x="232.9" y="237.9">±</text>
<text x="23.3" y="243.3" transform="rotate(-90 23.3 243.3)">⌀</text>
<text x="39.4" y="243.3" transform="rotate(-90 39.4 243.3)">⌀</text>
<text x="47.4" y="242.9" transform="rotate(-90 47.4 242.9)">⌀</text>
<text x="188" y="244.8" transform="rotate(-90 188 244.8)">⌀</text>
<text x="197.9" y="245.9" transform="rotate(-90 197.9 245.9)">⌀</text>
<text x="216.4" y="241.3" transform="rotate(-90 216.4 241.3)">⌀</text>
<text x="31" y="247.3" transform="rotate(-90 31 247.3)">⌀</text>
<text x="207.6" y="248.1" transform="rotate(-90 207.6 248.1)">⌀</text>
</g>
<g font-size="3.9">
<text x="159.4" y="17.1">-0,00</text>
<text x="159.4" y="13.8">+0,03</text>
<text x="95.9" y="46">XX</text>
<text x="333.4" y="61.4">Ra</text>
<text x="378" y="83.7">XX</text>
<text x="21" y="94.7" transform="rotate(-90 21 94.7)">0,015</text>
<text x="230.8" y="96.2" transform="rotate(-90 230.8 96.2)">-0,10</text>
<text x="234.2" y="96.2" transform="rotate(-90 234.2 96.2)">-0,13</text>
<text x="65.5" y="155.9">+0,05</text>
<text x="65.5" y="152.6">+0,08</text>
<text x="122.5" y="154.3">+0,02</text>
<text x="122.5" y="157.6">-0,00</text>
<text x="120.3" y="171">0,03</text>
<text x="100.3" y="188.6">-0,05</text>
<text x="100.3" y="192">-0,07</text>
<text x="77.5" y="211.1" transform="rotate(-90 77.5 211.1)">Ra 1</text>
<text x="204.5" y="237.7" transform="rotate(-90 204.5 237.7)">-0,10</text>
<text x="207.9" y="237.7" transform="rotate(-90 207.9 237.7)">-0,15</text>
<text x="257.8" y="265.9">13.10.2006</text>
<text x="277.2" y="265.4">Geisberger</text>
<text x="90.5" y="280">+0,05</text>
<text x="187.2" y="280">+0,07</text>
<text x="90.5" y="283.3">-0,00</text>
<text x="148.3" y="285.5">0,02</text>
<text x="187.2" y="283.3">+0,02</text>
<text x="210" y="283.7">Ra 2</text>
</g>
<g font-size="3.4">
<text x="227" y="260.5">Maßstab</text>
<text x="259.8" y="260.8">Datum</text>
<text x="281.1" y="260.8">Name</text>
<text x="245.2" y="265.5">Gez.</text>
<text x="227" y="275.9">Arbeits-</text>
<text x="245.2" y="270.6">Gepr.</text>
<text x="369.7" y="275.9">Blatt Nr. von Blättern</text>
<text x="227" y="280.1">zeit</text>
<text x="249.1" y="290.9">Zeichnungsänderungen dürfen nur mittels CAD durchgeführt werden.</text>
</g>
<g font-size="3.3">
<text x="333.8" y="17.7">⌀</text>
<text x="358.3" y="17.8">⌀</text>
<text x="387.3" y="17.8">⌀</text>
<text x="333.7" y="24.1">⌀</text>
<text x="358.7" y="24.1">⌀</text>
<text x="387.4" y="24.1">⌀</text>
<text x="333.9" y="30.4">⌀</text>
<text x="358.4" y="30.4">⌀</text>
<text x="387.4" y="30.4">⌀</text>
<text x="333.7" y="36.7">⌀</text>
<text x="358.7" y="36.8">⌀</text>
<text x="387.4" y="36.8">⌀</text>
<text x="333.7" y="43.1">⌀</text>
<text x="358.3" y="43.2">⌀</text>
<text x="387.1" y="43.1">⌀</text>
<text x="333.7" y="49.5">⌀</text>
<text x="358.3" y="49.5">⌀</text>
<text x="387.3" y="49.4">⌀</text>
<text x="334" y="55.9">⌀</text>
<text x="358.8" y="55.9">⌀</text>
<text x="387.7" y="55.8">⌀</text>
<text x="21" y="97.7" transform="rotate(-90 21 97.7)">±</text>
<text x="117.3" y="171">±</text>
<text x="356.5" y="248.6">⌀</text>
<text x="145.3" y="285.5">±</text>
</g>
</svg>
